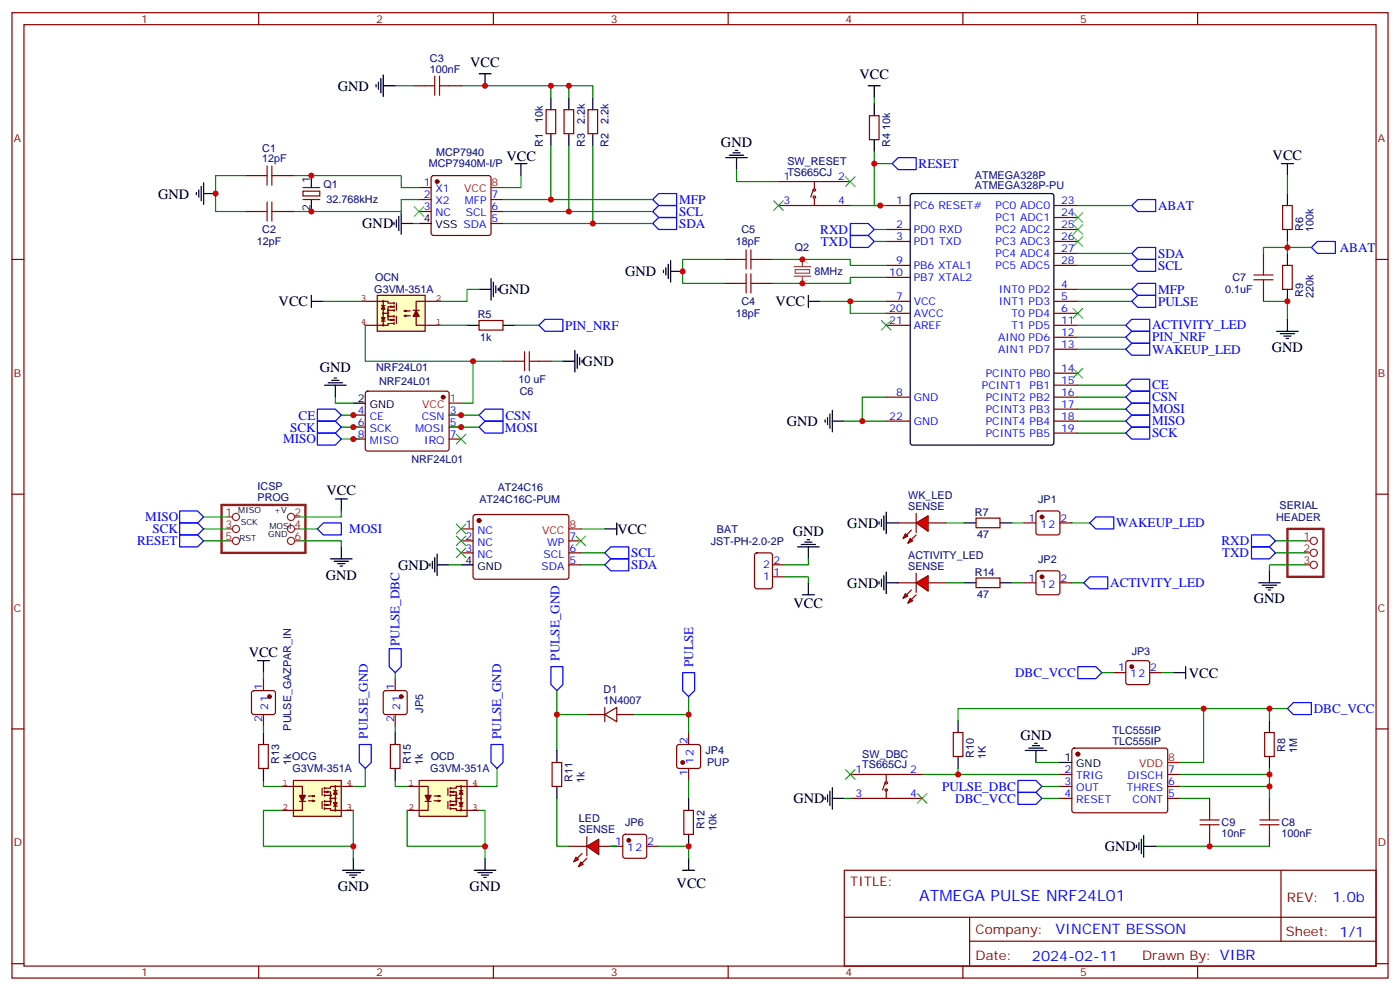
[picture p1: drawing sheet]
<svg xmlns="http://www.w3.org/2000/svg" width="412mm" height="292mm" viewBox="0 0 412 292" stroke-linecap="round" stroke-linejoin="round" font-family="sans-serif">
<g fill="none" stroke="#870000" stroke-width=".35">
<path d="M3.5 3.7h405.4v284.4h-405.4zM7.1 7.3h398.2v277.3h-398.2zM76.2 3.7v3.6M145.3 3.7v3.6M214.5 3.7v3.6M283.6 3.7v3.6M352.8 3.7v3.6M3.5 76.4h3.6M405.3 76.4h3.6M3.5 145.6h3.6M405.3 145.6h3.6M3.5 214.7h3.6"/>
<path d="M405.3 214.7h3.6M248.7 256.3h156.6v28.3h-156.6zM377.3 256.4v20.8M248.7 270.2h156.5M285.6 277.2h119.6M285.6 270.2v14.1M3.5 283.8h3.6M76.2 284.6v3.5M145.3 284.6v3.5M214.5 284.6v3.5M283.6 284.6v3.5M352.8 284.6v3.5"/>
<path d="M405.3 283.8h3.6"/>
</g>
<path d="M233.9 78.5h4.9M234.2 79.4h4.3v1.1h-4.3zM236.4 76.4v2.1M233.9 81.4h4.9M236.4 81.4v2.1" fill="none" stroke="#a64a4a" stroke-width=".35"/>
<g fill="#a64a4a">
<circle cx="236.4" cy="76.4" r=".18"/>
<circle cx="236.4" cy="83.5" r=".18"/>
</g>
<g fill="none" stroke="#000" stroke-width=".35">
<path d="M110.8 24.9v.7M111.5 24.2v2.1M112.2 23.1v4.3M112.9 25.3h3.5M112.9 22.1v6.3M141.1 21.7h3.5M142.9 21.7v3.6M162.3 28.8v3.5M162.3 39.4v3.5M167.6 28.8v3.5M167.6 39.4v3.5M174.6 28.8v3.5"/>
<path d="M174.6 39.4v3.5M255.8 25.3h3.5M257.5 25.3v3.5M257.5 30.6v3.5M57.9 56.7v.7M58.6 56v2.1M59.3 54.9v4.2M60 57h3.5M60 53.8v6.4M151.7 48.2h3.5M153.5 48.2v3.5M213.8 46.4h6.3"/>
<path d="M214.8 45.7h4.3M215.9 45h2.1M216.6 44.3h.7M217 46.4v3.6M257.5 41.1v3.6M268.3 57.2l.5-.2h40.9l.7 .4v73l-.4 .6-41.2 .1-.6-.5-.1-72.9zM116.1 65.5v.7M116.8 64.8v2.1M117.5 63.7v4.2M118.2 65.8h3.5M118.2 62.7v6.3M123.5 65.8h3.5"/>
<path d="M195.4 79.6v.7M196.1 78.9v2.1M196.8 77.8v4.3M197.6 79.9h3.5M197.6 76.8v6.3M238.1 88.8h3.6M238.1 87v3.5M104.1 118.7h3.5M165.8 106.4h3.5M169.3 103.2v6.4M170 104.3v4.2M170.7 105.3v2.2"/>
<path d="M171.4 106v.8M243.1 123.7v.7M243.8 123v2.1M244.5 121.9v4.3M245.2 124h3.5M245.2 120.9v6.3M178.2 155.8h3.5M181.7 154v3.6M237.1 159.7h2.1M237.8 159h.7M126.6 166v.7M127.4 165.3v2.1"/>
<path d="M128.1 164.3v4.2M128.8 166.4h3.5M128.8 163.2v6.3M135.8 166.4h3.5M234.9 161.1h6.4M236 160.4h4.2M236.4 175.2h3.5M238.1 161.1v3.5M238.1 171.7v3.5"/>
</g>
<g fill="none" stroke="#870000" stroke-width=".35">
<path d="M121.7 25.3h3.5M132.3 25.3h3.5M160.9 32.3h2.8v7.1h-2.8zM166.2 32.3h2.8v7.1h-2.8zM173.2 32.3h2.8v7.1h-2.8zM256.1 34.1h2.8v7h-2.8zM72.3 51.7h3.5M82.9 51.7h3.5M123.5 55.2h3.5M123.5 58.8h3.5M127.2 51.9l.5-.2h16.2l.5 .2 .2 .5v16.3l-.2 .4-.5 .3h-16.2l-.5-.3-.2-.4v-16.3zM144.6 58.8h3.6"/>
<path d="M72.3 62.3h3.5M82.9 62.3h3.5M123.5 62.3h3.5M144.6 62.3h3.6M144.6 65.8h3.6M213.4 76.4h3.6M224 76.4h3.5M261.1 60.5h7M261.1 67.6h7M261.1 71.1h7M261.1 78.2h7M310.4 60.5h7.1"/>
<path d="M310.4 67.6h7.1M310.4 71.1h7.1M310.4 78.2h7.1M310.4 64.1h7.1M310.4 74.6h7.1M213.4 83.5h3.6M224 83.5h3.5M261.1 88.8h7M261.1 92.3h7M261.1 81.7h7M261.1 95.8h7M310.4 85.2h7.1"/>
<path d="M310.4 88.8h7.1M310.4 92.3h7.1M310.4 95.8h7.1M310.4 99.3h7.1M107.8 115.4l.5-.2h23.3l.5 .2 .2 .5-.1 16.5-.6 .5-23.6-.1-.4-.6v-16.3zM148.2 106.4h3.5M158.7 106.4h3.6M261.1 117h7M310.4 117h7.1M310.4 102.9h7.1M310.4 109.9h7.1M310.4 113.5h7.1"/>
<path d="M104.1 129.3h3.5M104.1 122.3h3.5M104.1 125.8h3.5M132.3 129.3h3.5M132.3 122.3h3.5M132.3 125.8h3.5M261.1 124h7M310.4 120.5h7.1M310.4 124h7.1M310.4 127.6h7.1M135.8 155.8h3.5M135.8 159.3h3.5"/>
<path d="M139.6 151.8l.5-.2h27l.5 .7-.1 17.9-.6 .4-27.1-.1-.5-.6v-17.6zM167.6 159.3h3.5M135.8 162.8h3.5M167.6 162.8h3.5M167.6 166.4h3.5M222.5 163l.5-.2h3.8l.7 .5v9.4l-.4 .7h-4.1l-.7-.4-.1-9.5zM227.5 166.4h3.6M227.5 169.9h3.6"/>
</g>
<g fill="#870000" stroke="#870000" stroke-width=".35">
<circle cx="141.1" cy="153.3" r=".53"/>
<circle cx="128.8" cy="53.5" r=".53"/>
<circle cx="130.5" cy="117" r=".53"/>
</g>
<path d="M144.6 55.2h3.6M132.3 118.7h3.5M167.6 155.8h3.5" fill="none" stroke="#f00" stroke-width=".35"/>
<path d="M192.3 58.8l1.7-1.8h5.3v3.5h-5.3zM192.3 65.8l1.7-1.7h5.3v3.5h-5.3zM192.3 62.3l1.7-1.8h5.3v3.6h-5.3zM250.5 65.8h5.3l1.7 1.8-1.7 1.8h-5.3zM250.5 69.4h5.3l1.7 1.7-1.7 1.8h-5.3zM333.4 85.2l1.7-1.7h5.3v3.5h-5.3zM333.4 88.8l1.7-1.8h5.3v3.5h-5.3zM178.2 166.4l1.7-1.8h5.3v3.5h-5.3zM178.2 162.8l1.7-1.7h5.3v3.5h-5.3z" fill="none" stroke="#00f" stroke-width=".35"/>
<g fill="none" stroke="#008700" stroke-width=".35">
<path d="M116.4 25.3h5.3M135.8 25.3h26.5v3.5M162.3 25.3h5.3v3.5M167.6 25.3h7v3.5M257.5 28.8v1.8M72.3 51.7h-8.8v10.6h8.8M86.4 51.7h31.8v3.5h5.3M123.5 58.8h-5.3v3.5h-31.8M148.2 58.8h44.1M153.5 51.7v3.5h-5.3M162.3 42.9v15.9M167.6 42.9v19.4"/>
<path d="M174.6 42.9v22.9M257.5 44.7v15.8h3.6M121.7 65.8h1.8M148.2 65.8h44.1M148.2 62.3h44.1M213.4 76.4h-12.3v7.1h12.3M227.5 76.4h23v1.8h10.6M250.5 60.5h8.8M257.5 67.6h3.6M257.5 71.1h3.6M241.7 88.8h19.4M250.5 88.8v3.5h10.6"/>
<path d="M261.1 81.7h-10.6v1.8h-23M317.5 85.2h15.9M317.5 88.8h15.9M261.1 117h-7.1v7M248.7 124h12.4M171.1 155.8h7.1M132.3 166.4h3.5M171.1 166.4h7.1M171.1 162.8h7.1M231.1 169.9h7v1.8M238.1 164.6v1.8h-7"/>
</g>
<g fill="none" stroke="#a10000" stroke-width=".35">
<path d="M125.2 25.3h2.9M128.1 22.4v5.7M129.5 25.3h2.8M129.5 22.4v5.7M75.8 51.7h2.9M78.7 48.9v5.6M78.7 59.5v5.6M80.1 51.7h2.8M80.1 48.9v5.6M80.1 59.5v5.6M75.8 62.3h2.9M80.1 62.3h2.8"/>
<path d="M217 76.4h2.8M219.8 73.6v5.6M221.2 73.6v5.6M221.2 76.4h2.8M217 83.5h2.8M219.8 80.6v5.7M221.2 83.5h2.8M221.2 80.6v5.7M151.7 106.4h2.8M154.5 103.6v5.6M155.9 106.4h2.8M155.9 103.6v5.6"/>
</g>
<path d="M111.1 87h14.1v10.6h-14.1z" fill="#ffffc2" stroke="#850000" stroke-width=".35"/>
<g fill="#850000" stroke="#850000" stroke-width=".35">
<path d="M122.6 91.4l.9 1.8h-1.8z"/>
<path d="M112.9 90l.5 1.1h-1z"/>
<path d="M112.4 93.5h1l-.5 1.1z"/>
</g>
<g fill="none" stroke="#850000" stroke-width=".35">
<path d="M107.6 88.8h6.7v.5h1.6M112.4 90h1M112.4 94.6h1M112.8 88.6l.3 .2-.2 .1-.2-.1M112.8 92.2l.3 .1-.2 .2-.2-.2M112.8 95.7l.3 .1-.2 .2-.2-.2M112.9 92.3h1.4M112.9 88.8v7M114.2 91.3l.3 .1-.2 .2-.2-.2M114.2 92.2l.3 .1-.2 .2-.2-.2M114.2 93.1l.3 .1-.2 .1-.2-.1M114.3 93.2v1h1.6"/>
<path d="M115 90.2l.7 .1-.7 .2zM115 94.1l.7 .1-.7 .2zM115.9 90.3h-1.6v1.1M115.9 91.4h-1.6v1.8h1.6M115.9 95.3h-1.6v.5h-6.7M116.8 89.3v2.1M116.8 93.2v2.1M119.1 91.6l.5 .2v-.4l-.5 .2h1.7M119.1 93l.5 .2v-.4l-.5 .2h1.7M121.7 91.4h1.8M122.6 93.2v2.6h6.2M128.8 88.8h-6.2v2.6"/>
</g>
<path d="M116.1 89.1v.4M116.1 90.2v.3M116.1 93v.3M116.1 94.1v.3M116.1 95.1v.4M116.1 91.2v.4" fill="none" stroke="#850000" stroke-width=".49"/>
<g fill="none" stroke="#000" stroke-width=".35">
<path d="M91.7 88.8h3.5M91.7 87v3.5M137.6 95.8h3.5M141.1 85.2h3.5M144.6 82.1v6.3M145.3 83.1v4.2M146 84.2v2.1M146.8 84.9v.7M148.2 95.8h3.5M95.6 113.5h6.4M96.7 112.7h4.2M97.7 112h2.1"/>
<path d="M98.4 111.3h.7M98.8 113.5v3.5"/>
</g>
<path d="M95.2 88.8h12.4M128.8 95.8h8.8M141.1 85.2h-3.5v3.6h-8.8M151.7 95.8h7M317.5 127.6h14.1M317.5 124h14.1M317.5 120.5h14.1" fill="none" stroke="#008700" stroke-width=".35"/>
<path d="M141.1 94.4h7.1v2.8h-7.1z" fill="none" stroke="#870000" stroke-width=".35"/>
<path d="M158.7 95.8l1.8-1.7h5.3v3.5h-5.3zM93.5 127.6h5.3l1.7 1.7-1.7 1.8h-5.3zM93.5 124h5.3l1.7 1.8-1.7 1.8h-5.3zM93.5 120.5h5.3l1.7 1.8-1.7 1.7h-5.3zM141.1 125.8l1.8-1.8h5.3v3.6h-5.3zM141.1 122.3l1.8-1.8h5.3v3.5h-5.3zM331.6 120.5l1.8-1.8h5.3v3.6h-5.3zM331.6 127.6l1.8-1.8h5.3v3.5h-5.3zM333.4 122.3h5.3v3.5h-5.3l-1.8-1.8z" fill="none" stroke="#00f" stroke-width=".35"/>
<path d="M86.4 229.9h14.1v10.6h-14.1z" fill="#ffffc2" stroke="#850000" stroke-width=".35"/>
<g fill="#850000" stroke="#850000" stroke-width=".35">
<path d="M88.2 234.3h1.8l-.9 1.7z"/>
<path d="M98.2 236.4h1.1l-.5 1.1z"/>
<path d="M98.8 232.9l.5 1h-1.1z"/>
</g>
<g fill="none" stroke="#850000" stroke-width=".35">
<path d="M82.9 231.6h6.2v2.7M88.2 236h1.8M89.1 236v2.7h-6.2M90.8 235.9h1.8l-.5 .1v-.3l.5 .2M90.8 234.5h1.8l-.5 .1v-.3l.5 .2M94.9 232.2v2.1M94.9 236v2.2M95.8 233.2h1.6v1.1M95.8 238.2h1.6v.5h6.7M95.8 234.3h1.6v1.7h-1.6M96 237.1l.7-.2v.4zM96 233.2l.7-.2v.4z"/>
<path d="M97.4 236v1.1h-1.6M97.4 235.2h1.4M97.5 236l-.1-.1-.2 .1 .3 .2M97.5 235.2l-.1-.2-.2 .2 .3 .1M97.5 234.3l-.1-.2-.2 .2 .3 .1M98.2 237.5h1.1M98.2 232.9h1.1M98.8 231.6v7.1M99 238.7l-.2-.2-.2 .2 .3 .1M99 235.2l-.2-.2-.2 .2 .3 .1M99 231.6l-.2-.1-.2 .1 .3 .2M104.1 231.6h-6.7v.6h-1.6"/>
</g>
<path d="M95.6 238v.3M95.6 236.9v.4M95.6 234.1v.4M95.6 233v.4M95.6 232v.3M95.6 235.9v.3" fill="none" stroke="#850000" stroke-width=".49"/>
<path d="M100.9 256.3h6.3M102 257h4.2M103 257.7h2.1M103.7 258.4h.7M104.1 252.8v3.5M201.1 256.3h3.5M202.8 252.8v3.5" fill="none" stroke="#000" stroke-width=".35"/>
<path d="M172.9 210.5h5.3M178.2 210.5l3.5-2.1v4.2zM178.2 208.4v4.2M181.7 210.5h5.3M199.6 219.5l.4-.2h5.7l.5 .2 .2 .5v5.6l-.3 .5-.4 .2h-5.7l-.5-.2-.2-.5v-5.6zM202.8 215.8v3.5M202.8 226.3v3.6M179.9 249.3h3.5M183.7 246l.4-.3h5.7l.5 .3 .2 .5v5.6l-.2 .5-.5 .2h-5.7l-.4-.2-.3-.5v-5.6zM190.5 249.3h3.5" fill="none" stroke="#870000" stroke-width=".35"/>
<g fill="#870000" stroke="#870000" stroke-width=".35">
<circle cx="201.1" cy="224.6" r=".53"/>
<circle cx="185.2" cy="247.5" r=".53"/>
</g>
<path d="M202.8 205.2v5.3h-15.8" fill="none" stroke="#008700" stroke-width=".35"/>
<g fill="#f00" stroke="#870000" stroke-width=".35">
<path d="M172.9 249.3l3.5-2.1v4.5z"/>
<path d="M172.9 246.5v5.6z"/>
</g>
<g fill="#870000" stroke="#870000" stroke-width=".35">
<path d="M172.9 252.8l-1.5 1.4z"/>
<path d="M170 252.8l1.4-1.4z"/>
</g>
<g fill="#f00" stroke="#870000" stroke-width=".35">
<path d="M171.1 253.9l.7 .7-1.4 .7z"/>
<path d="M169.7 252.4l.7 .8-1.4 .7z"/>
</g>
<g fill="none" stroke="#870000" stroke-width=".35">
<path d="M372.2 74.6v3.6M377.8 60.5h2.8v7.1h-2.8zM377.8 78.2h2.8v7h-2.8zM372.2 85.2v3.6M287.5 152.6h7.1v2.8h-7.1zM301.6 154h3.6M305.4 150.7l.5-.2h5.6l.5 .2 .2 .5v5.6l-.2 .5-.5 .3h-5.6l-.5-.3-.2-.5v-5.6zM312.2 154h3.5M328.1 198.1h3.5M331.8 194.8l.5-.2h5.7l.5 .2 .2 .5v5.6l-.3 .5-.4 .2h-5.7l-.5-.2-.2-.5v-5.6zM338.7 198.1h3.5M280.8 215.8h2.8v7h-2.8z"/>
<path d="M372.5 215.8h2.9v7h-2.9zM356.3 235.2v3.5M373.9 235.2v3.5M167.6 249.3h5.3M176.4 249.3h5.3M356.3 245.7v3.6M373.9 245.7v3.6"/>
</g>
<g fill="none" stroke="#008700" stroke-width=".35">
<path d="M257.5 48.2h5.3M379.2 51.7v5.3M317.5 60.5h15.9M317.5 78.2h15.9M379.2 71.1v3.5M386.3 72.9h-14.1v1.7M317.5 99.3h14.1M372.2 88.8h7v5.3M317.5 113.5h14.1M317.5 117h14.1M317.5 102.9h14.1M60 155.8h7"/>
<path d="M60 159.3h7M60 152.3h7M88.2 159.3h12.3v1.8M88.2 155.8h5.3M100.5 150.5v1.8h-12.3M375.7 159.3h8.8M375.7 162.8h8.8M384.5 166.4h-10.6v1.7M324.6 198.1h3.5M342.2 198.1h3.5M172.9 210.5h-8.9v10.6M354.5 208.7h-72.3v3.5"/>
<path d="M373.9 208.7v3.5M379.2 208.7h-24.7v15.9h-7M77.6 229.9v1.7h5.3M82.9 238.7h-5.3v10.6h26.5M104.1 238.7v14.1M164 235.2v14.1h3.6M202.8 229.9v5.3M271.6 228.1h40.6M305.2 224.6h7M306.9 231.6h5.3M306.9 235.2h5.3M347.5 231.6h26.4v3.6"/>
<path d="M347.5 235.2h8.8M373.9 226.3v1.8h-26.4M373.9 228.1v3.5M179.9 249.3h1.8M194 249.3h8.8v3.5M340.4 249.3h33.5"/>
</g>
<g fill="none" stroke="#00f" stroke-width=".35">
<path d="M262.8 48.2l1.8-1.8h5.3v3.6h-5.3zM333.4 60.5l1.7-1.7h5.3v3.5h-5.3zM333.4 78.2l1.7-1.8h5.3v3.5h-5.3zM333.4 74.6l1.7-1.7h5.3v3.5h-5.3zM386.3 72.9l1.8-1.8h5.2v3.5h-5.2zM331.6 99.3l1.8-1.7h5.3v3.5h-5.3zM331.6 113.5l1.8-1.8h5.3v3.5h-5.3zM333.4 115.2h5.3v3.5h-5.3l-1.8-1.7zM333.4 101.1h5.3v3.5h-5.3l-1.8-1.7zM52.9 150.5h5.3l1.8 1.8-1.8 1.7h-5.3zM52.9 154h5.3l1.8 1.8-1.8 1.8h-5.3zM52.9 157.6h5.3l1.8 1.7-1.8 1.8h-5.3z"/>
<path d="M93.5 155.8l1.7-1.8h5.3v3.6h-5.3zM368.7 157.6h5.2l1.8 1.7-1.8 1.8h-5.2zM368.7 161.1h5.2l1.8 1.7-1.8 1.8h-5.2zM201.1 198.1h3.5v5.3l-1.8 1.8-1.7-1.8zM317.5 196.4h5.3l1.8 1.7-1.8 1.8h-5.3zM379.2 208.7l1.8-1.8h5.3v3.6h-5.3zM299.9 229.9h5.3l1.7 1.7-1.7 1.8h-5.3zM299.9 233.4h5.3l1.7 1.8-1.7 1.7h-5.3z"/>
</g>
<g fill="none" stroke="#000" stroke-width=".35">
<path d="M377.5 48.2h3.5M379.2 48.2v3.5M379.2 57v3.5M379.2 67.6v3.5M379.2 74.6v3.6M376.1 97.6h6.3M377.1 98.3h4.3M378.2 99h2.1M378.9 99.7h.7M379.2 85.2v3.6M379.2 94.1v3.5M98.8 147h3.5"/>
<path d="M100.5 147v3.5M284 154h3.5M294.6 154h3.5M97.4 164.6h6.3M98.4 165.3h4.3M99.5 166h2.1M100.2 166.7h.7M100.5 161.1v3.5M370.8 171.7h6.3M371.8 172.4h4.3M372.9 173.1h2.1M373.6 173.8h.7"/>
<path d="M373.9 168.1v3.6M75.8 194.6h3.6M77.6 194.6v3.5M345.7 198.1h3.5M349.2 196.4v3.5M282.2 212.2v3.6M304.1 219.6h2.1M304.8 218.9h.7M373.9 212.2v3.6M243.1 234.8v.7M243.8 234.1v2.1M244.5 233v4.3"/>
<path d="M245.2 235.2h3.5M245.2 232v6.3M282.2 222.8v3.5M302 221.1h6.3M303 220.3h4.3M305.2 221.1v3.5M373.9 222.8v3.5M334.8 248.9v.7M335.5 248.2v2.1M336.2 247.2v4.2M336.9 249.3h3.5M336.9 246.1v6.3"/>
</g>
<g fill="#870000" stroke="#870000" stroke-width=".35">
<circle cx="333.4" cy="196.4" r=".53"/>
<circle cx="306.9" cy="152.3" r=".53"/>
</g>
<path d="M65.3 148.7h24.7v14.1h-24.7zM379.2 155.8h10.6v14.1h-10.6z" fill="none" stroke="#8c2424" stroke-width=".71"/>
<g fill="none" stroke="#8c2424" stroke-width=".35">
<path d="M67 152.3h1.4M67 155.8h1.4M67 159.3h1.4M86.8 152.3h1.4M86.8 155.8h1.4M86.8 159.3h1.4M384.5 159.3h1.4M384.5 162.8h1.4M384.5 166.4h1.4"/>
<circle cx="69.5" cy="152.3" r="1.06"/>
<circle cx="69.5" cy="159.3" r="1.06"/>
<circle cx="69.5" cy="155.8" r="1.06"/>
<circle cx="85.7" cy="155.8" r="1.06"/>
<circle cx="85.7" cy="152.3" r="1.06"/>
<circle cx="85.7" cy="159.3" r="1.06"/>
<circle cx="387" cy="159.3" r="1.06"/>
<circle cx="387" cy="166.4" r="1.06"/>
<circle cx="387" cy="162.8" r="1.06"/>
</g>
<path d="M372.2 78.2v2.8M369.4 82.4h5.6M369.4 81h5.6M372.2 82.4v2.8M356.3 238.7v2.8M373.9 238.7v2.8M353.5 242.9h5.6M353.5 241.5h5.6M356.3 242.9v2.8M371.1 242.9h5.7M371.1 241.5h5.7M373.9 242.9v2.8" fill="none" stroke="#a10000" stroke-width=".35"/>
<g fill="#f00" stroke="#870000" stroke-width=".35">
<path d="M269.9 154l3.5-2.1v4.6z"/>
<path d="M269.9 151.2v5.6z"/>
</g>
<g fill="#870000" stroke="#870000" stroke-width=".35">
<path d="M268.5 159l1.4-1.4z"/>
<path d="M268.5 156.1l-1.4 1.5z"/>
</g>
<g fill="#f00" stroke="#870000" stroke-width=".35">
<path d="M268.1 158.6l.7 .7-1.4 .7z"/>
<path d="M266.7 157.2l.7 .7-1.4 .7z"/>
</g>
<path d="M89.3 56.3h4.9v1.4h-4.9zM264.6 154h5.3M273.4 154h5.3M287.5 170.3h7.1v2.8h-7.1zM301.6 171.7h3.6M305.4 168.3l.5-.2h5.6l.5 .2 .2 .5v5.7l-.2 .5-.5 .2h-5.6l-.5-.2-.2-.5v-5.7zM312.2 171.7h3.5M76.2 219.3h2.8v7h-2.8zM162.6 224.6h2.9v7h-2.9zM201.4 238.7h2.9v7h-2.9z" fill="none" stroke="#870000" stroke-width=".35"/>
<g fill="none" stroke="#000" stroke-width=".35">
<path d="M91.7 51.7v3.5M91.7 58.8v3.5M258.9 153.7v.7M259.6 153v2.1M260.3 151.9v4.2M261.1 154h3.5M261.1 150.8v6.4M284 171.7h3.5M294.6 171.7h3.5M77.6 215.8v3.5M77.6 226.3v3.6M164 221.1v3.5"/>
<path d="M164 231.6v3.6M202.8 235.2v3.5M202.8 245.7v3.6"/>
</g>
<g fill="none" stroke="#008700" stroke-width=".35">
<path d="M317.5 74.6h15.9M107.6 95.8v10.6h40.6M98.8 117v1.7h5.3M139.3 106.4v12.3h-3.5M162.3 106.4h3.5M100.5 129.3h5.3M100.5 125.8h5.3M100.5 122.3h5.3M132.3 125.8h8.8M132.3 122.3h8.8M278.7 154h5.3M298.1 154h3.5"/>
<path d="M315.7 154h5.3M282.2 226.3v1.8"/>
</g>
<path d="M322.8 152.3h5.3v3.5h-5.3l-1.8-1.8zM319.3 171.7l1.7-1.8h5.3v3.5h-5.3z" fill="none" stroke="#00f" stroke-width=".35"/>
<path d="M89.3 55.2h4.9M89.3 58.8h4.9" fill="none" stroke="#871200" stroke-width=".35"/>
<g fill="none" stroke="#3c3" stroke-width=".35">
<path d="M122.1 60.9l2.8 2.8M124.9 60.9l-2.8 2.8M316.1 62.7l2.8 2.8M316.1 66.2l2.8 2.8M316.1 69.7l2.8 2.8M318.9 62.7l-2.8 2.8M318.9 66.2l-2.8 2.8M318.9 69.7l-2.8 2.8M259.6 94.4l2.9 2.8M262.5 94.4l-2.9 2.8M316.1 90.9l2.8 2.8M318.9 90.9l-2.8 2.8"/>
<path d="M316.1 108.5l2.8 2.8M318.9 108.5l-2.8 2.8M134.4 127.9l2.8 2.8M137.2 127.9l-2.8 2.8M134.4 154.4l2.8 2.8M134.4 157.9l2.8 2.8M137.2 154.4l-2.8 2.8M137.2 157.9l-2.8 2.8M169.7 157.9l2.8 2.8M172.5 157.9l-2.8 2.8M134.4 161.4l2.8 2.9M137.2 161.4l-2.8 2.9"/>
</g>
<circle cx="306.9" cy="169.9" r=".53" fill="#870000" stroke="#870000" stroke-width=".35"/>
<g fill="#f00" stroke="#870000" stroke-width=".35">
<path d="M269.9 171.7l3.5-2.2v4.6z"/>
<path d="M269.9 168.8v5.7z"/>
</g>
<g fill="#870000" stroke="#870000" stroke-width=".35">
<path d="M269.9 175.2l-1.4 1.4z"/>
<path d="M268.5 173.8l-1.4 1.4z"/>
</g>
<g fill="#f00" stroke="#870000" stroke-width=".35">
<path d="M268.1 176.2l.7 .8-1.4 .7z"/>
<path d="M266.7 174.8l.7 .7-1.4 .7z"/>
</g>
<path d="M264.6 171.7h5.3M273.4 171.7h5.3" fill="none" stroke="#870000" stroke-width=".35"/>
<path d="M258.9 171.3v.7M259.6 170.6v2.1M260.3 169.5v4.3M261.1 171.7h3.5M261.1 168.5v6.3" fill="none" stroke="#000" stroke-width=".35"/>
<path d="M317.5 95.8h14.1M278.7 171.7h5.3M298.1 171.7h3.5M315.7 171.7h3.6M202.8 210.5v5.3" fill="none" stroke="#008700" stroke-width=".35"/>
<path d="M331.6 95.8l1.8-1.7h5.3v3.5h-5.3z" fill="none" stroke="#00f" stroke-width=".35"/>
<path d="M123.5 229.9h14.1v10.6h-14.1z" fill="#ffffc2" stroke="#850000" stroke-width=".35"/>
<g fill="#850000" stroke="#850000" stroke-width=".35">
<path d="M125.2 234.3h1.8l-.9 1.7z"/>
<path d="M135.3 236.4h1l-.5 1.1z"/>
<path d="M135.8 232.9l.5 1h-1z"/>
</g>
<g fill="none" stroke="#850000" stroke-width=".35">
<path d="M119.9 231.6h6.2v2.7M125.2 236h1.8M126.1 236v2.7h-6.2M127.9 235.9h1.7l-.5 .1v-.3l.5 .2M127.9 234.5h1.7l-.5 .1v-.3l.5 .2M131.9 232.2v2.1M131.9 236v2.2M132.8 233.2h1.6v1.1M132.8 238.2h1.6v.5h6.7M132.8 234.3h1.6v1.7h-1.6M133 237.1l.7-.2v.4zM133 233.2l.7-.2v.4z"/>
<path d="M134.4 236v1.1h-1.6M134.4 235.2h1.4M134.6 236l-.2-.1-.2 .1 .3 .2M134.6 235.2l-.2-.2-.2 .2 .3 .1M134.6 234.3l-.2-.2-.2 .2 .3 .1M135.3 237.5h1M135.3 232.9h1M135.8 231.6v7.1M136 238.7l-.2-.2-.2 .2 .4 .1M136 235.2l-.2-.2-.2 .2 .4 .1M136 231.6l-.2-.1-.2 .1 .4 .2M141.1 231.6h-6.7v.6h-1.6"/>
</g>
<path d="M132.6 238v.3M132.6 236.9v.4M132.6 234.1v.4M132.6 233v.4M132.6 232v.3M132.6 235.9v.3" fill="none" stroke="#850000" stroke-width=".49"/>
<path d="M116.4 215.8v3.5M116.4 226.3v3.6M312.2 224.6h3.5M139.7 256.3h6.3M140.8 257h4.2M141.8 257.7h2.1M142.5 258.4h.7M142.9 252.8v3.5" fill="none" stroke="#000" stroke-width=".35"/>
<path d="M114.7 191.1h3.5v5.3l-1.8 1.7-1.7-1.7zM162.3 196.4h3.5v5.2l-1.8 1.8-1.7-1.8zM105.8 219.3h3.6v5.3l-1.8 1.7-1.8-1.7zM144.6 219.3h3.6v5.3l-1.8 1.7-1.8-1.7z" fill="none" stroke="#00f" stroke-width=".35"/>
<g fill="none" stroke="#870000" stroke-width=".35">
<path d="M229.3 53.5h21.2M239.5 56l-.7 2.1M239.9 58.4v2.1M239.9 53.5v2.1M229.3 60.5h21.2M77.6 199.9v3.5M116.4 199.9v3.5M74.3 203.6l.5-.2h5.6l.5 .2 .2 .5v5.7l-.2 .5-.5 .2h-5.6l-.5-.3-.2-.4v-5.7zM77.6 210.5v3.5M113.1 203.6l.5-.2h5.6l.5 .2 .2 .5v5.7l-.2 .5-.5 .2h-5.6l-.5-.3-.2-.4v-5.7zM115 219.3h2.8v7h-2.8zM116.4 210.5v3.5"/>
<path d="M250.5 228.1h21.1M250.5 235.2h21.1M260.7 230.6l-.7 2.1M261.1 233v2.2M261.1 228.1v2.1M312.2 228.1h3.5M312.2 235.2h3.5M312.2 231.6h3.5M316 220.6l.4-.3 27.1 .1 .5 .7-.1 17.9-.6 .4-27.1-.1-.5-.6v-17.6zM344 228.1h3.5M344 235.2h3.5M344 231.6h3.5"/>
<circle cx="239.9" cy="56" r=".35"/>
<circle cx="239.9" cy="58.1" r=".35"/>
<circle cx="261.1" cy="230.6" r=".35"/>
<circle cx="261.1" cy="232.7" r=".35"/>
</g>
<path d="M217 50v3.5h12.3M77.6 198.1v1.8M116.4 198.1v1.8M77.6 214v1.8M116.4 214v1.8M164 203.4v7.1M107.6 226.3v5.3h-3.5M116.4 229.9v1.7h3.5M119.9 238.7v10.6h23M141.1 238.7h1.8v14.1M146.4 226.3v5.3h-5.3M248.7 235.2h1.8" fill="none" stroke="#008700" stroke-width=".35"/>
<path d="M227.9 59.1l2.8 2.8M230.7 59.1l-2.8 2.8M249.1 52.1l2.8 2.8M251.9 52.1l-2.8 2.8M249.1 226.7l2.8 2.8M251.9 226.7l-2.8 2.8M270.2 233.8l2.8 2.8M273 233.8l-2.8 2.8" fill="none" stroke="#3c3" stroke-width=".35"/>
<g fill="#870000" stroke="#870000" stroke-width=".35">
<circle cx="79.4" cy="205.2" r=".53"/>
<circle cx="118.2" cy="205.2" r=".53"/>
<circle cx="317.5" cy="222.1" r=".53"/>
</g>
<path d="M344 224.6h3.5" fill="none" stroke="#f00" stroke-width=".35"/>
<g fill="#c00">
<circle cx="162.3" cy="58.8" r=".88"/>
<circle cx="167.6" cy="62.3" r=".88"/>
<circle cx="174.6" cy="65.8" r=".88"/>
<circle cx="162.3" cy="25.3" r=".88"/>
<circle cx="167.6" cy="25.3" r=".88"/>
<circle cx="142.9" cy="25.3" r=".88"/>
<circle cx="259.3" cy="60.5" r=".88"/>
<circle cx="236.4" cy="83.5" r=".88"/>
<circle cx="236.4" cy="76.4" r=".88"/>
<circle cx="254" cy="124" r=".88"/>
<circle cx="250.5" cy="88.8" r=".88"/>
<circle cx="63.5" cy="57" r=".88"/>
<circle cx="201.1" cy="79.9" r=".88"/>
<circle cx="373.9" cy="208.7" r=".88"/>
<circle cx="379.2" cy="72.9" r=".88"/>
<circle cx="379.2" cy="88.8" r=".88"/>
<circle cx="257.5" cy="48.2" r=".88"/>
<circle cx="373.9" cy="231.6" r=".88"/>
<circle cx="354.5" cy="208.7" r=".88"/>
<circle cx="356.3" cy="249.3" r=".88"/>
<circle cx="139.3" cy="106.4" r=".88"/>
<circle cx="135.8" cy="125.8" r=".88"/>
<circle cx="135.8" cy="122.3" r=".88"/>
<circle cx="104.1" cy="122.3" r=".88"/>
<circle cx="104.1" cy="125.8" r=".88"/>
<circle cx="104.1" cy="129.3" r=".88"/>
<circle cx="282.2" cy="228.1" r=".88"/>
<circle cx="91.7" cy="51.7" r=".88"/>
<circle cx="91.7" cy="62.3" r=".88"/>
<circle cx="202.8" cy="210.5" r=".88"/>
<circle cx="202.8" cy="249.3" r=".88"/>
<circle cx="164" cy="210.5" r=".88"/>
<circle cx="104.1" cy="249.3" r=".88"/>
<circle cx="142.9" cy="249.3" r=".88"/>
<circle cx="373.9" cy="228.1" r=".88"/>
</g>
<text font-size="4.6" fill="#00f" x="270.8" y="265.4">ATMEGA PULSE NRF24L01</text>
<g font-size="4.2">
<text x="138.5" y="19.6">VCC</text>
<text x="253.2" y="23.2">VCC</text>
<text x="99.5" y="26.7">GND</text>
<text x="149.2" y="47.5">VCC</text>
<text x="212.4" y="43.2">GND</text>
<text x="374.9" y="47.1">VCC</text>
<text x="46.6" y="58.5">GND</text>
<text x="106.7" y="67.2">GND</text>
<text x="184.1" y="81.4">GND</text>
<text x="146.9" y="86.6">GND</text>
<text x="82.1" y="90.2">VCC</text>
<text x="228.5" y="90.2">VCC</text>
<text x="171.6" y="107.8">GND</text>
<text x="374.6" y="103.6">GND</text>
<text x="94.2" y="109.6">GND</text>
<text x="231.8" y="125.5">GND</text>
<text x="96.2" y="145.9">VCC</text>
<text x="249.6" y="155.4">GND</text>
<text x="181.9" y="157.2">VCC</text>
<text x="233.5" y="157.9">GND</text>
<text x="117.3" y="167.8">GND</text>
<text x="96" y="170.7">GND</text>
<text x="249.6" y="173.1">GND</text>
<text x="233.8" y="179.1">VCC</text>
<text x="369.4" y="177.7">GND</text>
<text x="73.3" y="193.5">VCC</text>
<text x="350.2" y="199.6">VCC</text>
<text x="300.6" y="217.9">GND</text>
<text x="233.7" y="236.6">GND</text>
<text x="325.4" y="250.7">GND</text>
<text x="99.5" y="262.4">GND</text>
<text x="138.3" y="262.4">GND</text>
<text x="199.3" y="261.6">VCC</text>
</g>
<g font-size="4.2" fill="#00f">
<text x="392.5" y="265.6">1.0b</text>
<text x="310.9" y="275.2">VINCENT BESSON</text>
<text x="304" y="283">2024-02-11</text>
</g>
<g font-size="3.9" fill="#00f">
<text x="270.6" y="49.5">RESET</text>
<text x="200" y="60">MFP</text>
<text x="200" y="63.5">SCL</text>
<text x="341.1" y="61.8">ABAT</text>
<text x="200" y="67">SDA</text>
<text x="241.6" y="68.8">RXD</text>
<text x="241.8" y="72.4">TXD</text>
<text x="341.1" y="75.9">SDA</text>
<text x="394.7" y="74.2">ABAT</text>
<text x="341.1" y="79.4">SCL</text>
<text x="341.1" y="86.5">MFP</text>
<text x="341.1" y="90.1">PULSE</text>
<text x="166.5" y="97.1">PIN_NRF</text>
<text x="339.4" y="100.6">PIN_NRF</text>
<text x="339.4" y="97">ACTIVITY_LED</text>
<text x="339.4" y="104.2">WAKEUP_LED</text>
<text x="339.4" y="114.7">CE</text>
<text x="339.4" y="118.2">CSN</text>
<text x="88" y="123.6">CE</text>
<text x="148.9" y="123.6">CSN</text>
<text x="339.4" y="121.8">MOSI</text>
<text x="339.4" y="125.3">MISO</text>
<text x="83.4" y="130.6">MISO</text>
<text x="85.5" y="127.1">SCK</text>
<text x="148.8" y="127.1">MOSI</text>
<text x="339.3" y="128.8">SCK</text>
<text x="42.8" y="153.6">MISO</text>
<text x="328.8" y="155.3">WAKEUP_LED</text>
<text x="40.4" y="160.6">RESET</text>
<text x="44.9" y="157.1">SCK</text>
<text x="102.9" y="157.1">MOSI</text>
<text x="359.8" y="160.6">RXD</text>
<text x="185.9" y="167.6">SDA</text>
<text x="185.9" y="164.1">SCL</text>
<text x="360" y="164.1">TXD</text>
<text x="327" y="172.9">ACTIVITY_LED</text>
<text x="117.6" y="190.4" transform="rotate(-90 117.6 190.4)">PULSE_DBC</text>
<text x="164.8" y="194.6" transform="rotate(-90 164.8 194.6)">PULSE_GND</text>
<text x="204.1" y="196.5" transform="rotate(-90 204.1 196.5)">PULSE</text>
<text x="299" y="199.4">DBC_VCC</text>
<text x="387" y="209.9">DBC_VCC</text>
<text x="108.3" y="217.5" transform="rotate(-90 108.3 217.5)">PULSE_GND</text>
<text x="147.7" y="217.7" transform="rotate(-90 147.7 217.7)">PULSE_GND</text>
<text x="277.5" y="232.9">PULSE_DBC</text>
<text x="281.4" y="236.4">DBC_VCC</text>
</g>
<g font-size="3.9" fill="#800">
<text x="250.5" y="260.9">TITLE:</text>
<text x="379.1" y="265.6">REV:</text>
<text x="287.4" y="275.1">Company:</text>
<text x="378.7" y="275.7">Sheet: 1/1</text>
<text x="287.4" y="282.8">Date:</text>
<text x="336.4" y="282.9">Drawn By: VIBR</text>
</g>
<g font-size="3.2" fill="#800">
<text x="41.6" y="6.7">1</text>
<text x="110.8" y="6.7">2</text>
<text x="179.9" y="6.7">3</text>
<text x="249.1" y="6.7">4</text>
<text x="318.2" y="6.7">5</text>
<text x="4.1" y="41.8">A</text>
<text x="405.9" y="41.8">A</text>
<text x="4.1" y="111">B</text>
<text x="405.9" y="111">B</text>
<text x="4.1" y="180.1">C</text>
<text x="405.9" y="180.1">C</text>
<text x="4.1" y="249.3">D</text>
<text x="405.9" y="249.3">D</text>
<text x="41.6" y="287.5">1</text>
<text x="110.8" y="287.5">2</text>
<text x="179.9" y="287.5">3</text>
<text x="249.1" y="287.5">4</text>
<text x="318.2" y="287.5">5</text>
</g>
<g font-size="3.2" fill="#000080">
<text x="126.7" y="21.4">100nF</text>
<text x="126.7" y="18.2">C3</text>
<text x="159.9" y="36.2" transform="rotate(-90 159.9 36.2)">10k</text>
<text x="172.2" y="36.7" transform="rotate(-90 172.2 36.7)">2.2k</text>
<text x="179.3" y="36.7" transform="rotate(-90 179.3 36.7)">2.2k</text>
<text x="262.2" y="38.4" transform="rotate(-90 262.2 38.4)">10k</text>
<text x="77.3" y="47.8">12pF</text>
<text x="77.3" y="44.6">C1</text>
<text x="128.5" y="45.8">MCP7940</text>
<text x="159.9" y="43.2" transform="rotate(-90 159.9 43.2)">R1</text>
<text x="172.2" y="43.2" transform="rotate(-90 172.2 43.2)">R3</text>
<text x="179.3" y="43.2" transform="rotate(-90 179.3 43.2)">R2</text>
<text x="262.2" y="43.2" transform="rotate(-90 262.2 43.2)">R4</text>
<text x="126.3" y="49.3">MCP7940M-I/P</text>
<text x="231.9" y="51.7">TS665CJ</text>
<text x="231.9" y="48.6">SW_RESET</text>
<text x="287.2" y="52.6">ATMEGA328P</text>
<text x="95.2" y="55.2">Q1</text>
<text x="96.2" y="59.9">32.768kHz</text>
<text x="287.2" y="55.8">ATMEGA328P-PU</text>
<text x="77.3" y="68.7">C2</text>
<text x="218.4" y="68.7">C5</text>
<text x="383.9" y="67.9" transform="rotate(-90 383.9 67.9)">R6</text>
<text x="386.9" y="68.4" transform="rotate(-90 386.9 68.4)">100k</text>
<text x="75.6" y="72.3">12pF</text>
<text x="216.7" y="72.2">18pF</text>
<text x="234.2" y="74">Q2</text>
<text x="110.5" y="82.8">OCN</text>
<text x="240" y="81.1">8MHz</text>
<text x="363" y="82.8">C7</text>
<text x="110.3" y="86.3">G3VM-351A</text>
<text x="218.4" y="89.9">C4</text>
<text x="360.9" y="86.4">0.1uF</text>
<text x="383.9" y="87.3" transform="rotate(-90 383.9 87.3)">R9</text>
<text x="386.9" y="87.8" transform="rotate(-90 386.9 87.8)">220k</text>
<text x="140.8" y="93.7">R5</text>
<text x="216.7" y="93.4">18pF</text>
<text x="141.5" y="100.4">1k</text>
<text x="110.8" y="109.3">NRF24L01</text>
<text x="111.6" y="113.5">NRF24L01</text>
<text x="152.8" y="112.8">10 uF</text>
<text x="153.1" y="116.4">C6</text>
<text x="121.2" y="136.4">NRF24L01</text>
<text x="75.9" y="147.5">PROG</text>
<text x="75.9" y="144.3">ICSP</text>
<text x="141.2" y="148.1">AT24C16C-PUM</text>
<text x="146.6" y="144.6">AT24C16</text>
<text x="267.5" y="146.9">WK_LED</text>
<text x="305.8" y="148.1">JP1</text>
<text x="376.9" y="149.9">SERIAL</text>
<text x="267.5" y="150.1">SENSE</text>
<text x="287.2" y="151.9">R7</text>
<text x="375.9" y="153.4">HEADER</text>
<text x="209.4" y="160.4">JST-PH-2.0-2P</text>
<text x="211.2" y="156.9">BAT</text>
<text x="287.9" y="158.6">47</text>
<text x="267.5" y="167.8">SENSE</text>
<text x="267.5" y="164.6">ACTIVITY_LED</text>
<text x="305.8" y="165.7">JP2</text>
<text x="287.2" y="169.5">R14</text>
<text x="287.9" y="176.2">47</text>
<text x="333.4" y="192.8">JP3</text>
<text x="124.6" y="209.9" transform="rotate(-90 124.6 209.9)">JP5</text>
<text x="177.8" y="207.3">1N4007</text>
<text x="177.8" y="204.1">D1</text>
<text x="85.8" y="215.2" transform="rotate(-90 85.8 215.2)">PULSE_GAZPAR_IN</text>
<text x="327.7" y="219.3">TLC555IP</text>
<text x="327.7" y="216.1">TLC555IP</text>
<text x="378.6" y="221.4" transform="rotate(-90 378.6 221.4)">R8</text>
<text x="382.1" y="221.9" transform="rotate(-90 382.1 221.9)">1M</text>
<text x="82.3" y="224.9" transform="rotate(-90 82.3 224.9)">R13</text>
<text x="85.8" y="225.4" transform="rotate(-90 85.8 225.4)">1k</text>
<text x="86.1" y="223.9">OCG</text>
<text x="86.2" y="227.5">G3VM-351A</text>
<text x="121.1" y="224.9" transform="rotate(-90 121.1 224.9)">R15</text>
<text x="124.6" y="225.4" transform="rotate(-90 124.6 225.4)">1k</text>
<text x="126.8" y="227.5">G3VM-351A</text>
<text x="126.9" y="224">OCD</text>
<text x="207.8" y="222.2">JP4</text>
<text x="208.3" y="225.7">PUP</text>
<text x="254" y="226.3">TS665CJ</text>
<text x="254" y="223.2">SW_DBC</text>
<text x="286.9" y="223.2" transform="rotate(-90 286.9 223.2)">R10</text>
<text x="290.4" y="223.6" transform="rotate(-90 290.4 223.6)">1K</text>
<text x="168.7" y="230.2" transform="rotate(-90 168.7 230.2)">R11</text>
<text x="172.2" y="230.7" transform="rotate(-90 172.2 230.7)">1k</text>
<text x="170.5" y="245.4">SENSE</text>
<text x="170.5" y="242.2">LED</text>
<text x="184.1" y="243.4">JP6</text>
<text x="207.5" y="244.3" transform="rotate(-90 207.5 244.3)">R12</text>
<text x="211" y="244.8" transform="rotate(-90 211 244.8)">10k</text>
<text x="359.8" y="243.4">C9</text>
<text x="377.5" y="243.4">C8</text>
<text x="359.8" y="246.5">10nF</text>
<text x="377.5" y="246.5">100nF</text>
</g>
<g font-size="3.2">
<text x="91.4" y="53.8" transform="rotate(-90 91.4 53.8)">1</text>
<text x="91.4" y="62.2" transform="rotate(-90 91.4 62.2)">2</text>
<text x="124.8" y="65.5">4</text>
<text x="128.3" y="67.2">VSS SDA</text>
<text x="105.4" y="118.4">2</text>
<text x="108.9" y="120.2">GND</text>
<text x="137.2" y="166">4</text>
<text x="140.7" y="167.8">GND</text>
<text x="313.5" y="224.2">1</text>
<text x="317" y="226">GND</text>
</g>
<g font-size="3.2" fill="#00f">
<text x="230.8" y="53.1">1</text>
<text x="246.9" y="53.1">2</text>
<text x="124.8" y="54.9">1</text>
<text x="124.8" y="58.4">2</text>
<text x="128.3" y="56.7">X1</text>
<text x="144.8" y="58.4">7</text>
<text x="124.8" y="61.9">3</text>
<text x="128.3" y="60.2">X2</text>
<text x="128.3" y="63.7">NC</text>
<text x="136.9" y="60.2">MFP</text>
<text x="137.2" y="63.7">SCL</text>
<text x="144.8" y="65.5">5</text>
<text x="144.8" y="61.9">6</text>
<text x="230.8" y="60.2">3</text>
<text x="246.9" y="60.2">4</text>
<text x="264" y="60.2">1</text>
<text x="269.2" y="61.6">PC6 RESET#</text>
<text x="293.3" y="61.6">PC0 ADC0</text>
<text x="293.3" y="65.1">PC1 ADC1</text>
<text x="312.6" y="60.2">23</text>
<text x="312.6" y="63.7">24</text>
<text x="264" y="67.2">2</text>
<text x="264" y="70.8">3</text>
<text x="269.2" y="68.7">PD0 RXD</text>
<text x="293.3" y="68.7">PC2 ADC2</text>
<text x="312.6" y="67.2">25</text>
<text x="312.6" y="70.8">26</text>
<text x="264" y="77.8">9</text>
<text x="269.2" y="72.2">PD1 TXD</text>
<text x="293.3" y="72.2">PC3 ADC3</text>
<text x="293.3" y="75.7">PC4 ADC4</text>
<text x="312.6" y="74.3">27</text>
<text x="312.6" y="77.8">28</text>
<text x="262" y="81.4">10</text>
<text x="269.2" y="79.2">PB6 XTAL1</text>
<text x="269.2" y="82.8">PB7 XTAL2</text>
<text x="293.3" y="79.2">PC5 ADC5</text>
<text x="264" y="88.4">7</text>
<text x="269.2" y="89.8">VCC</text>
<text x="294.2" y="86.3">INT0 PD2</text>
<text x="294.2" y="89.8">INT1 PD3</text>
<text x="312.6" y="84.9">4</text>
<text x="312.6" y="88.4">5</text>
<text x="262" y="91.9">20</text>
<text x="262" y="95.5">21</text>
<text x="269.2" y="93.3">AVCC</text>
<text x="297.9" y="93.3">T0 PD4</text>
<text x="312.6" y="91.9">6</text>
<text x="312.6" y="95.5">11</text>
<text x="269.2" y="96.9">AREF</text>
<text x="294" y="100.4">AIN0 PD6</text>
<text x="297.9" y="96.9">T1 PD5</text>
<text x="312.6" y="99">12</text>
<text x="294" y="103.9">AIN1 PD7</text>
<text x="312.6" y="102.5">13</text>
<text x="290.4" y="111">PCINT0 PB0</text>
<text x="312.6" y="109.6">14</text>
<text x="312.6" y="113.1">15</text>
<text x="264" y="116.6">8</text>
<text x="269.2" y="118">GND</text>
<text x="289.2" y="114.5">PCINT1</text>
<text x="290.4" y="118">PCINT2 PB2</text>
<text x="303.3" y="114.5">PB1</text>
<text x="312.6" y="116.6">16</text>
<text x="105.4" y="125.4">6</text>
<text x="105.4" y="121.9">4</text>
<text x="108.9" y="123.7">CE</text>
<text x="124.2" y="123.7">CSN</text>
<text x="132.5" y="121.9">3</text>
<text x="132.5" y="125.4">5</text>
<text x="262" y="123.7">22</text>
<text x="269.2" y="125.1">GND</text>
<text x="290.4" y="121.6">PCINT3 PB3</text>
<text x="290.4" y="125.1">PCINT4 PB4</text>
<text x="312.6" y="120.2">17</text>
<text x="312.6" y="123.7">18</text>
<text x="105.4" y="129">8</text>
<text x="108.9" y="130.7">MISO</text>
<text x="108.9" y="127.2">SCK</text>
<text x="122.3" y="127.2">MOSI</text>
<text x="124.9" y="130.7">IRQ</text>
<text x="132.5" y="129">7</text>
<text x="290.4" y="128.6">PCINT5 PB5</text>
<text x="312.6" y="127.2">19</text>
<text x="137.2" y="155.4">1</text>
<text x="303" y="153.7">1</text>
<text x="306.5" y="155.4">12</text>
<text x="312.4" y="153.7">2</text>
<text x="137.2" y="159">2</text>
<text x="140.7" y="157.2">NC</text>
<text x="140.7" y="160.7">NC</text>
<text x="161.2" y="160.7">WP</text>
<text x="167.7" y="159">7</text>
<text x="137.2" y="162.5">3</text>
<text x="140.7" y="164.3">NC</text>
<text x="159.5" y="167.8">SDA</text>
<text x="160.1" y="164.3">SCL</text>
<text x="167.7" y="166">5</text>
<text x="167.7" y="162.5">6</text>
<text x="224.8" y="167.4">2</text>
<text x="227.9" y="166">2</text>
<text x="224.8" y="171">1</text>
<text x="227.9" y="169.5">1</text>
<text x="303" y="171.3">1</text>
<text x="306.5" y="173.1">12</text>
<text x="312.4" y="171.3">2</text>
<text x="329.4" y="197.8">1</text>
<text x="338.8" y="197.8">2</text>
<text x="77.3" y="203.2" transform="rotate(-90 77.3 203.2)">1</text>
<text x="116.1" y="203.2" transform="rotate(-90 116.1 203.2)">1</text>
<text x="332.9" y="199.5">12</text>
<text x="79" y="209.2" transform="rotate(-90 79 209.2)">21</text>
<text x="117.8" y="209.2" transform="rotate(-90 117.8 209.2)">21</text>
<text x="77.3" y="212.7" transform="rotate(-90 77.3 212.7)">2</text>
<text x="116.1" y="212.7" transform="rotate(-90 116.1 212.7)">2</text>
<text x="202.5" y="219.1" transform="rotate(-90 202.5 219.1)">2</text>
<text x="204.3" y="225" transform="rotate(-90 204.3 225)">12</text>
<text x="252" y="227.8">1</text>
<text x="268.1" y="227.8">2</text>
<text x="313.5" y="227.8">2</text>
<text x="344.1" y="227.8">7</text>
<text x="202.5" y="228.5" transform="rotate(-90 202.5 228.5)">1</text>
<text x="313.5" y="231.3">3</text>
<text x="317" y="229.5">TRIG</text>
<text x="317" y="233">OUT</text>
<text x="331.9" y="233">THRES</text>
<text x="332.1" y="229.5">DISCH</text>
<text x="344.1" y="231.3">6</text>
<text x="252" y="234.8">3</text>
<text x="268.1" y="234.8">4</text>
<text x="313.5" y="234.8">4</text>
<text x="317" y="236.6">RESET</text>
<text x="333.6" y="236.6">CONT</text>
<text x="344.1" y="234.8">5</text>
<text x="181.3" y="248.9">1</text>
<text x="184.7" y="250.7">12</text>
<text x="190.7" y="248.9">2</text>
</g>
<g font-size="3.2" fill="#f00">
<text x="136.7" y="56.7">VCC</text>
<text x="144.8" y="54.9">8</text>
<text x="132.5" y="118.4">1</text>
<text x="124.4" y="120.2">VCC</text>
<text x="167.7" y="155.4">8</text>
<text x="159.7" y="157.2">VCC</text>
<text x="335.6" y="226">VDD</text>
<text x="344.1" y="224.2">8</text>
</g>
<g font-size="3.2" fill="#8d2323">
<text x="66.4" y="151.9">1</text>
<text x="66.4" y="155.4">3</text>
<text x="86.8" y="151.9">2</text>
<text x="86.8" y="155.4">4</text>
<text x="66.4" y="159">5</text>
<text x="86.8" y="159">6</text>
<text x="383.9" y="159">1</text>
<text x="383.9" y="162.5">2</text>
<text x="383.9" y="166">3</text>
</g>
<g font-size="2.8" fill="#840000">
<text x="106.3" y="88.7">3</text>
<text x="128.4" y="88.7">2</text>
<text x="106.3" y="95.8">4</text>
<text x="128.4" y="95.8">1</text>
<text x="83.3" y="231.6">1</text>
<text x="102" y="231.6">4</text>
<text x="120.3" y="231.6">1</text>
<text x="139.1" y="231.6">4</text>
<text x="83.3" y="238.7">2</text>
<text x="102" y="238.7">3</text>
<text x="120.3" y="238.7">2</text>
<text x="139.1" y="238.7">3</text>
</g>
<g font-size="2.5">
<text x="70.2" y="151.2">MISO</text>
<text x="70.9" y="154.7">SCK</text>
<text x="79.4" y="155.8">MOSI</text>
<text x="80.8" y="151.2">+V</text>
<text x="70.6" y="159.3">RST</text>
<text x="79" y="158.3">GND</text>
</g>
<g font-size="1.1" fill="#4ba54b">
<text x="237.9" y="77.8" transform="rotate(-90 237.9 77.8)">2</text>
<text x="237.9" y="82.9" transform="rotate(-90 237.9 82.9)">1</text>
</g>
</svg>
